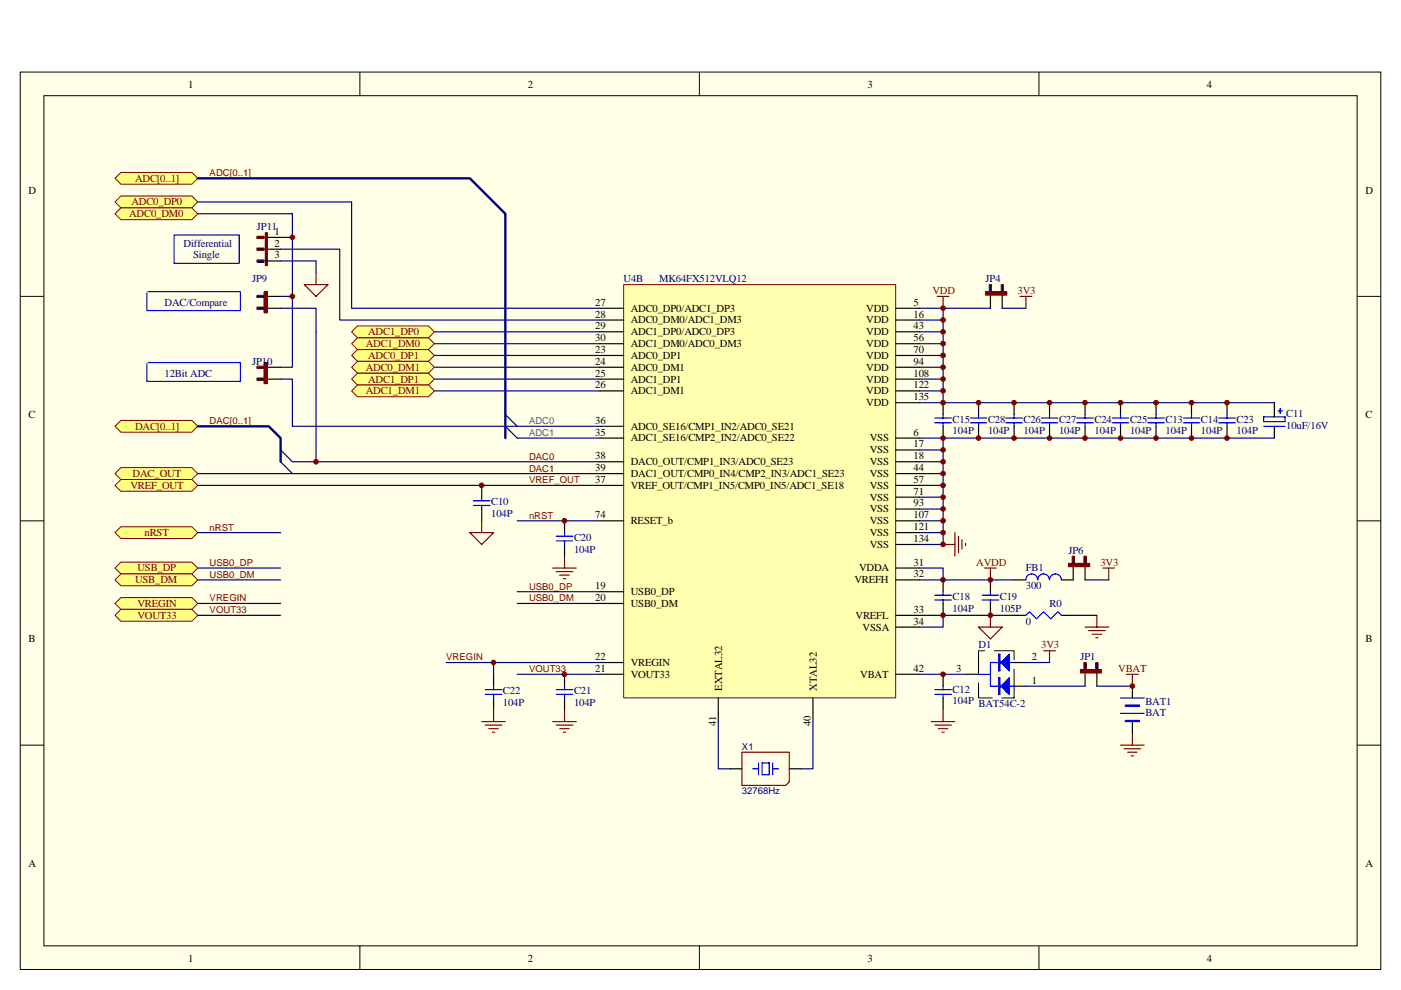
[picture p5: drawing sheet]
<svg xmlns="http://www.w3.org/2000/svg" width="297mm" height="210mm" viewBox="0 0 297 210" stroke-linecap="round" stroke-linejoin="round" font-family="sans-serif">
<path d="M4.3 15.3h288.5v190.3h-288.5z" fill="#ffffe8"/>
<g fill="none" stroke="#000" stroke-width=".21">
<path d="M4.3 15.3h288.5v190.3h-288.5zM76.3 15.3v5M148.3 15.3v5M220.3 15.3v5M9.3 20.3h278.4v180.3h-278.4zM4.3 62.9h5M287.8 62.9h5M4.3 110.5h5M287.8 110.5h5M4.3 158.1h5M287.8 158.1h5M76.3 200.6v5.1"/>
<path d="M148.3 200.6v5.1M220.3 200.6v5.1"/>
</g>
<g fill="none" stroke="#000080" stroke-width=".25">
<path d="M41.9 42.8h32.6M92.1 70.4h35.1M92.1 77.9h35.1M92.1 75.4h35.1M92.1 72.9h35.1M194.9 70.4h5.1M194.9 77.9h5.1M194.9 75.4h5.1M194.9 72.9h5.1M194.9 67.9h5.1M200 65.4v20h-5.1M62 97.9h65.2"/>
<path d="M92.1 82.9h35.1M92.1 80.4h35.1M109.7 92.9h17.5M109.7 90.4h17.5M194.9 92.9h5.1v22.6h-5.1M194.9 80.4h5.1M194.9 97.9h5.1M194.9 95.4h5.1M41.9 103h85.3M194.9 103h5.1M194.9 108h5.1M194.9 105.5h5.1"/>
<path d="M194.9 100.5h5.1M194.9 110.5h5.1M194.9 113h5.1M41.9 123h17.6M194.9 143h10.1"/>
</g>
<path d="M216.3 62.9h2.5M217.5 62.9v2.5M200 115.5h2.5M202.5 113v5M203.2 113.7v3.5M204 114.5v2M204.7 115.2v.5" fill="none" stroke="#800000" stroke-width=".25"/>
<g fill="#ffff80" stroke="#800000" stroke-width=".21">
<path d="M75.8 74.1h15l1.3 1.3-1.3 1.2h-15l-1.3-1.2z" fill-rule="evenodd"/>
<path d="M75.8 76.6h15l1.3 1.3-1.3 1.3h-15l-1.3-1.3z" fill-rule="evenodd"/>
<path d="M75.8 79.2h15l1.3 1.2-1.3 1.3h-15l-1.3-1.3z" fill-rule="evenodd"/>
<path d="M75.8 81.7h15l1.3 1.2-1.3 1.3h-15l-1.3-1.3z" fill-rule="evenodd"/>
<path d="M24.4 37.8l1.2-1.2h15.1l1.2 1.2-1.2 1.3h-15.1z" fill-rule="evenodd"/>
</g>
<path d="M41.9 37.8h57.7l7.5 7.5v47.6" fill="none" stroke="#000080" stroke-width=".5"/>
<path d="M107.1 87.9l2.6 2.5M107.1 90.4l2.6 2.5" fill="none" stroke="#000080" stroke-width=".25"/>
<g fill="#ffff80" stroke="#800000" stroke-width=".21">
<path d="M25.6 101.7h15.1l1.2 1.3-1.2 1.2h-15.1l-1.2-1.2z" fill-rule="evenodd"/>
<path d="M24.4 120.5l1.2-1.3h15.1l1.2 1.3-1.2 1.2h-15.1z" fill-rule="evenodd"/>
<path d="M25.6 121.7h15.1l1.2 1.3-1.2 1.2h-15.1l-1.2-1.2z" fill-rule="evenodd"/>
<path d="M25.6 111.7h15.1l1.2 1.3-1.2 1.2h-15.1l-1.2-1.2z" fill-rule="evenodd"/>
</g>
<g fill="none" stroke="#000" stroke-width=".25">
<path d="M215 123h2.5M215 130.5h2.5M225 123h2.5M225 130.5h2.5M200 143v2.5M200 148v2.5M205 143h2.5M215 145.5h2.5M215 140.5h2.5M230.1 140.5v5M232.6 140.5v5M240.1 145.5v2.5"/>
<path d="M240.1 153.1v2.5"/>
</g>
<g fill="none" stroke="#00f" stroke-width=".25">
<path d="M211.7 138.8h.3v3.5h-.3zM213.8 139v3M214 139.8h-1v1.5h1M214 139.5h-.7v2h.7M214 139.3h-.5v2.5h.5M217.5 123a1.25 1.25 0 0 1 1.3-1.3 1.25 1.25 0 0 1 1.2 1.3 1.25 1.25 0 0 1 1.3-1.3 1.25 1.25 0 0 1 1.2 1.3 1.26 1.26 0 0 1 1.3-1.3 1.26 1.26 0 0 1 1.2 1.3M217.5 130.5l.8-.7 1.5 1.5 1.5-1.5 1.5 1.5 1.5-1.5 .7 .7M198.2 147.3h3.5M198.2 146.3h3.5M200 145.5v.8M200 147.3v.7M207.5 143h2.5"/>
<path d="M211.7 143.8h.3v3.5h-.3zM211.7 145.8h.3M211.7 145.3h.3M211.7 140.8h.3M211.7 140.3h.3M212.5 145.8h1.5M212.5 145.3h1.5M212.5 145.3l1.5-1.5v3.5l-1.5-1.5M212.5 140.3v.5M212.5 145.3v.5M212.5 140.3l1.5-1.5v3.5l-1.5-1.5M212.5 140.8h1.5"/>
<path d="M212.5 140.3h1.5M213.8 144v3M214 140h-1.3v1h1.3M214 145h-1.3v1h1.3M214 144.8h-1v1.5h1M214 144.5h-.7v2h.7M214 144.3h-.5v2.5h.5M215 140.5h-5v5h5M237.6 151.3h5M237.6 148h5"/>
</g>
<path d="M233.8 120.5h2.5M235.1 120.5v2.5M237.6 158.1h5M238.3 158.8h3.5M239.1 159.6h2M240.1 155.6v2.5M239.8 160.3h.5" fill="none" stroke="#800000" stroke-width=".25"/>
<g fill="#00f" stroke="#00f" stroke-width=".25">
<path d="M238.6 149.5h3v.3h-3z" fill-rule="evenodd"/>
<path d="M238.6 152.8h3v.3h-3z" fill-rule="evenodd"/>
</g>
<path d="M215 148v-10h-7.5v10h7.5" fill="none" stroke="#000" stroke-width=".21" stroke-dasharray="6.1 2"/>
<path d="M217.5 140.5h2.5M232.6 145.5h7.5" fill="none" stroke="#000080" stroke-width=".25"/>
<path d="M229.1 142h4.4v.7h-4.4z" fill="#800000"/>
<path d="M229.1 142h4.4v.7h-4.4z" fill="none" stroke="#800000" stroke-width=".21"/>
<path d="M229.8 140.5h.5v1.5h-.5z" fill="#000080"/>
<path d="M229.8 140.5h.5v1.5h-.5z" fill="none" stroke="#800000" stroke-width=".21"/>
<path d="M232.3 140.5h.5v1.5h-.5z" fill="#000080"/>
<path d="M56.2 49.3h.5v7h-.5zM232.3 140.5h.5v1.5h-.5z" fill="none" stroke="#800000" stroke-width=".21"/>
<path d="M217.5 145.5h12.6" fill="none" stroke="#000080" stroke-width=".25"/>
<path d="M221.3 138h2.5M222.5 138v2.5" fill="none" stroke="#800000" stroke-width=".25"/>
<path d="M54.5 50.4h5M54.5 52.9h5" fill="none" stroke="#000" stroke-width=".25"/>
<path d="M56.5 49.4v6.9" fill="none" stroke="#800000" stroke-width=".44"/>
<path d="M54.5 50.1h1.5v.5h-1.5z" fill="#000080"/>
<path d="M54.5 50.1h1.5v.5h-1.5z" fill="none" stroke="#800000" stroke-width=".21"/>
<path d="M54.5 52.6h1.5v.5h-1.5z" fill="#000080"/>
<path d="M54.5 52.6h1.5v.5h-1.5z" fill="none" stroke="#800000" stroke-width=".21"/>
<path d="M54.5 55.4h5" fill="none" stroke="#000" stroke-width=".25"/>
<path d="M54.5 55.1h1.5v.5h-1.5z" fill="#000080"/>
<path d="M54.5 55.1h1.5v.5h-1.5z" fill="none" stroke="#800000" stroke-width=".21"/>
<path d="M67 57.9v2.5M64.5 60.4h5l-2.5 2.5z" fill="none" stroke="#800000" stroke-width=".25"/>
<path d="M41.9 45.3h20.1v5.1h-2.5" fill="none" stroke="#000080" stroke-width=".25"/>
<path d="M102.1 103v2.5M102.1 108v2.5" fill="none" stroke="#000" stroke-width=".25"/>
<path d="M100.4 106.2h3.5M100.4 107.2h3.5M102.1 105.5v.7M102.1 107.2v.8" fill="none" stroke="#00f" stroke-width=".25"/>
<path d="M25.6 89.2h15.1l1.2 1.2-1.2 1.3h-15.1l-1.2-1.3z" fill-rule="evenodd" fill="#ffff80" stroke="#800000" stroke-width=".21"/>
<path d="M59.5 55.4h7.5M67 70.4v27.5" fill="none" stroke="#000080" stroke-width=".25"/>
<path d="M36.9 49.8h13.8v6.1h-13.8z" fill="none" stroke="#00f" stroke-width=".25"/>
<path d="M54.5 62.9h5M54.5 65.4h5" fill="none" stroke="#000" stroke-width=".25"/>
<path d="M56 61.9h.7v4.5h-.7z" fill="#800000"/>
<path d="M56 61.9h.7v4.5h-.7z" fill="none" stroke="#800000" stroke-width=".21"/>
<path d="M54.5 62.7h1.5v.4h-1.5z" fill="#000080"/>
<path d="M54.5 62.6h1.5v.5h-1.5z" fill="none" stroke="#800000" stroke-width=".21"/>
<path d="M54.5 65.2h1.5v.4h-1.5z" fill="#000080"/>
<path d="M54.5 65.1h1.5v.5h-1.5z" fill="none" stroke="#800000" stroke-width=".21"/>
<path d="M62 50.4v12.5h-2.5M59.5 65.4h7.5v5" fill="none" stroke="#000080" stroke-width=".25"/>
<path d="M31.4 61.9h19.6v4h-19.9v-3.8" fill="none" stroke="#00f" stroke-width=".25"/>
<path d="M210 60.4v5M212.5 60.4v5" fill="none" stroke="#000" stroke-width=".25"/>
<path d="M209 61.9h4.5v.7h-4.5z" fill="#800000"/>
<path d="M209 61.9h4.5v.7h-4.5z" fill="none" stroke="#800000" stroke-width=".21"/>
<path d="M212.3 60.4h.4v1.4h-.4z" fill="#000080"/>
<path d="M212.3 60.4h.4v1.4h-.4z" fill="none" stroke="#800000" stroke-width=".21"/>
<path d="M209.8 60.4h.4v1.4h-.4z" fill="#000080"/>
<path d="M209.7 60.4h.5v1.4h-.5z" fill="none" stroke="#800000" stroke-width=".21"/>
<path d="M99.6 113h5l-2.5 2.5zM102.1 110.5v2.5M230.1 133h5M230.8 133.8h3.5M231.6 134.5h2M232.3 135.3h.5M232.6 130.5v2.5" fill="none" stroke="#800000" stroke-width=".25"/>
<g fill="none" stroke="#000" stroke-width=".25">
<path d="M200 85.4v2.5M200 90.4v2.5M207.5 85.4v2.5M207.5 90.4v2.5M215 85.4v2.5M215 90.4v2.5M222.5 85.4v2.5M222.5 90.4v2.5M230.1 85.4v2.5M230.1 90.4v2.5M237.6 85.4v2.5M237.6 90.4v2.5"/>
<path d="M119.7 110.5v2.5M119.7 115.5v2.5M227.5 118v5M230.1 118v5M200 123v2.5M200 128v2.5M119.7 143v2.5M119.7 148v2.5"/>
</g>
<g fill="none" stroke="#00f" stroke-width=".25">
<path d="M198.2 89.7h3.5M198.2 88.7h3.5M200 87.9v.8M200 89.7v.7M205.7 89.7h3.5M205.7 88.7h3.5M207.5 87.9v.8M207.5 89.7v.7M213.3 89.7h3.5M213.3 88.7h3.5M215 87.9v.8M215 89.7v.7"/>
<path d="M220.8 89.7h3.5M220.8 88.7h3.5M222.5 87.9v.8M222.5 89.7v.7M228.3 89.7h3.5M228.3 88.7h3.5M230.1 87.9v.8M230.1 89.7v.7M235.8 89.7h3.5M235.8 88.7h3.5M237.6 87.9v.8M237.6 89.7v.7"/>
<path d="M117.9 114.7h3.6M117.9 113.7h3.6M119.7 113v.7M119.7 114.7v.8M198.2 126.2h3.5M198.2 127.3h3.5M200 125.5v.7M200 127.3v.7M117.9 147.3h3.6M117.9 146.3h3.6M119.7 145.5v.8M119.7 147.3v.7"/>
</g>
<path d="M200 85.4h60.2M200 92.9h60.2" fill="none" stroke="#000080" stroke-width=".25"/>
<path d="M226.6 119.5h4.4v.7h-4.4z" fill="#800000"/>
<path d="M226.5 119.5h4.5v.7h-4.5z" fill="none" stroke="#800000" stroke-width=".21"/>
<path d="M229.8 118h.5v1.5h-.5z" fill="#000080"/>
<path d="M229.8 118h.5v1.5h-.5z" fill="none" stroke="#800000" stroke-width=".21"/>
<path d="M227.3 118h.5v1.5h-.5z" fill="#000080"/>
<path d="M227.3 118h.5v1.5h-.5z" fill="none" stroke="#800000" stroke-width=".21"/>
<g fill="none" stroke="#000080" stroke-width=".25">
<path d="M194.9 65.4h15.1M212.5 65.4h5M41.9 120.5h17.6M41.9 128h17.6M109.7 125.5h17.5M109.7 128h17.5M194.9 120.5h5.1v2.5M194.9 130.5h5.1M194.9 123h20.1M215 130.5h-15v2.5h-5.1M227.5 130.5h5.1M230.1 123h5"/>
<path d="M94.6 140.5h32.6M109.7 143h17.5"/>
</g>
<path d="M210 123v2.5M210 128v2.5" fill="none" stroke="#000" stroke-width=".25"/>
<path d="M208.2 126.2h3.5M208.2 127.3h3.5M210 125.5v.7M210 127.3v.7" fill="none" stroke="#00f" stroke-width=".25"/>
<path d="M117.2 153.1h5M117.9 153.8h3.6M118.7 154.6h2M119.4 155.3h.5M119.7 150.5v2.6M197.4 153.1h5.1M198.2 153.8h3.5M198.9 154.6h2.1M199.7 155.3h.5M200 150.5v2.6" fill="none" stroke="#800000" stroke-width=".25"/>
<path d="M25.6 126.7h15.1l1.2 1.3-1.2 1.2h-15.1l-1.2-1.2z" fill-rule="evenodd" fill="#ffff80" stroke="#800000" stroke-width=".21"/>
<path d="M41.9 130.5h17.6" fill="none" stroke="#000080" stroke-width=".25"/>
<path d="M25.6 129.2h15.1l1.2 1.3-1.2 1.3h-15.1l-1.2-1.3z" fill-rule="evenodd" fill="#ffff80" stroke="#800000" stroke-width=".21"/>
<path d="M41.9 113h17.6M109.7 110.5h17.5" fill="none" stroke="#000080" stroke-width=".25"/>
<path d="M119.7 118v2.5M117.2 120.5h5M117.9 121.2h3.6M118.7 122h2M119.4 122.7h.5" fill="none" stroke="#800000" stroke-width=".25"/>
<g fill="#ffff80" stroke="#800000" stroke-width=".21">
<path d="M25.6 41.6h15.1l1.2 1.2-1.2 1.3h-15.1l-1.2-1.3z" fill-rule="evenodd"/>
<path d="M24.4 45.3l1.2-1.2h15.1l1.2 1.2-1.2 1.3h-15.1z" fill-rule="evenodd"/>
<path d="M74.5 70.4l1.3-1.3h15l1.3 1.3-1.3 1.2h-15z" fill-rule="evenodd"/>
<path d="M74.5 72.9l1.3-1.3h15l1.3 1.3-1.3 1.2h-15z" fill-rule="evenodd"/>
</g>
<path d="M67 55.4v2.5" fill="none" stroke="#000080" stroke-width=".25"/>
<path d="M54.5 77.9h5M54.5 80.4h5" fill="none" stroke="#000" stroke-width=".25"/>
<path d="M56 76.9h.7v4.5h-.7z" fill="#800000"/>
<path d="M56 76.9h.7v4.5h-.7z" fill="none" stroke="#800000" stroke-width=".21"/>
<path d="M54.5 77.7h1.5v.4h-1.5z" fill="#000080"/>
<path d="M54.5 77.7h1.5v.4h-1.5z" fill="none" stroke="#800000" stroke-width=".21"/>
<path d="M54.5 80.2h1.5v.4h-1.5z" fill="#000080"/>
<path d="M54.5 80.2h1.5v.4h-1.5z" fill="none" stroke="#800000" stroke-width=".21"/>
<path d="M62 62.9v15h-2.5M59.5 80.4h2.5v10h47.7M59.5 95.4l2.5 2.5M59.5 97.9l2.5 2.6M41.9 100.5h85.3M104.6 140.5v2.5M220 140.5h2.5" fill="none" stroke="#000080" stroke-width=".25"/>
<path d="M31.4 76.9h19.6v4h-19.9v-3.7M102.9 147.3h3.5M102.9 146.3h3.5M104.6 145.5v.8M104.6 147.3v.7" fill="none" stroke="#00f" stroke-width=".25"/>
<path d="M41.9 90.4h15.1l2.5 2.5v5" fill="none" stroke="#000080" stroke-width=".5"/>
<path d="M104.6 143v2.5M104.6 148v2.5" fill="none" stroke="#000" stroke-width=".25"/>
<g fill="none" stroke="#800000" stroke-width=".25">
<path d="M198.7 62.9h2.5M200 62.9v2.5M207.5 133h5l-2.5 2.5zM208.7 120.5h2.5M210 120.5v2.5M210 130.5v2.5M102.1 153.1h5M102.9 153.8h3.5M103.6 154.6h2M104.4 155.3h.5M104.6 150.5v2.6M238.8 143h2.5"/>
<path d="M240.1 143v2.5"/>
</g>
<path d="M132.2 60.4h57.7v87.6h-57.7z" fill="#ffffb0"/>
<path d="M132.2 60.4h57.7v87.6h-57.7z" fill="none" stroke="#800000" stroke-width=".21"/>
<g fill="none" stroke="#000" stroke-width=".25">
<path d="M127.2 65.4h5M127.2 67.9h5M127.2 70.4h5M127.2 72.9h5M127.2 75.4h5M127.2 77.9h5M189.9 65.4h5M189.9 67.9h5M189.9 70.4h5M189.9 72.9h5M189.9 75.4h5M189.9 77.9h5"/>
<path d="M127.2 97.9h5M127.2 92.9h5M127.2 80.4h5M127.2 82.9h5M127.2 90.4h5M189.9 97.9h5M189.9 95.4h5M189.9 92.9h5M189.9 80.4h5M189.9 82.9h5M189.9 85.4h5M245.1 85.4v2.5"/>
<path d="M245.1 90.4v2.5M252.6 85.4v2.5M252.6 90.4v2.5M260.2 85.4v2.5M260.2 90.4v2.5M127.2 103h5M127.2 100.5h5M127.2 110.5h5M189.9 108h5M189.9 105.5h5M189.9 103h5M189.9 100.5h5"/>
<path d="M189.9 110.5h5M189.9 113h5M189.9 115.5h5M127.2 125.5h5M127.2 128h5M189.9 120.5h5M189.9 123h5M189.9 130.5h5M189.9 133h5M127.2 143h5M127.2 140.5h5M152.3 148v5.1"/>
<path d="M172.4 148v5.1M189.9 143h5"/>
</g>
<path d="M59.5 52.9h12.5v15h55.2M74.5 42.8v22.6h52.7M194.9 82.9h5.1" fill="none" stroke="#000080" stroke-width=".25"/>
<path d="M243.3 89.7h3.6M243.3 88.7h3.6M245.1 87.9v.8M245.1 89.7v.7M250.9 89.7h3.5M250.9 88.7h3.5M252.6 87.9v.8M252.6 89.7v.7M258.4 89.7h3.5M258.4 88.7h3.5M260.2 87.9v.8M260.2 89.7v.7" fill="none" stroke="#00f" stroke-width=".25"/>
<path d="M25.6 99.2h15.1l1.2 1.3-1.2 1.2h-15.1l-1.2-1.2z" fill-rule="evenodd" fill="#ffff80" stroke="#800000" stroke-width=".21"/>
<path d="M267.9 88.4h4.6v1h-4.6zM267.9 90.4h4.6M271 87.2h.9M271.4 86.7v1M159.6 163.1h1.2M160.8 161.8v2.5M161.6 161.8h1.5v2.5h-1.5zM163.8 161.8v2.5M163.8 163.1h1.3" fill="none" stroke="#00f" stroke-width=".25"/>
<path d="M270.2 85.4v3M270.2 90.4v2.5M154.8 163.1h2.5M167.3 163.1h2.6" fill="none" stroke="#000" stroke-width=".25"/>
<path d="M157.3 159.6h10v6.2l-.7 .8h-9.3z" fill="none" stroke="#800000" stroke-width=".25"/>
<path d="M260.2 85.4h10M260.2 92.9h10M152.3 153.1v10h2.5M172.4 153.1v10h-2.5" fill="none" stroke="#000080" stroke-width=".25"/>
<g fill="#800000" stroke="#800000" stroke-width=".21">
<circle cx="215" cy="85.4" r=".49"/>
<circle cx="200" cy="85.4" r=".49"/>
<circle cx="200" cy="65.4" r=".49"/>
<circle cx="199.9" cy="67.9" r=".5"/>
<circle cx="200" cy="70.4" r=".49"/>
<circle cx="200" cy="72.9" r=".49"/>
<circle cx="199.9" cy="75.4" r=".5"/>
<circle cx="200" cy="77.9" r=".49"/>
<circle cx="200" cy="80.4" r=".49"/>
<circle cx="215" cy="92.9" r=".49"/>
<circle cx="200" cy="92.9" r=".49"/>
<circle cx="200" cy="115.5" r=".49"/>
<circle cx="200" cy="107.9" r=".49"/>
<circle cx="200" cy="105.4" r=".49"/>
<circle cx="199.9" cy="102.9" r=".5"/>
<circle cx="200" cy="100.4" r=".49"/>
<circle cx="200" cy="97.9" r=".49"/>
<circle cx="200" cy="95.4" r=".49"/>
<circle cx="199.9" cy="110.5" r=".5"/>
<circle cx="200" cy="113" r=".49"/>
<circle cx="240.1" cy="145.5" r=".49"/>
<circle cx="200" cy="143" r=".49"/>
<circle cx="62" cy="50.3" r=".49"/>
<circle cx="102.1" cy="102.9" r=".5"/>
<circle cx="67" cy="97.9" r=".49"/>
<circle cx="62" cy="62.9" r=".49"/>
<circle cx="200" cy="130.5" r=".49"/>
<circle cx="200" cy="123" r=".49"/>
<circle cx="222.5" cy="85.4" r=".49"/>
<circle cx="222.5" cy="92.9" r=".49"/>
<circle cx="207.5" cy="85.4" r=".49"/>
<circle cx="207.5" cy="92.9" r=".49"/>
<circle cx="119.7" cy="143" r=".49"/>
<circle cx="230" cy="85.4" r=".49"/>
<circle cx="230" cy="92.9" r=".49"/>
<circle cx="119.7" cy="110.5" r=".49"/>
<circle cx="237.6" cy="85.4" r=".49"/>
<circle cx="237.6" cy="92.9" r=".49"/>
<circle cx="245.1" cy="85.4" r=".49"/>
<circle cx="245.1" cy="92.9" r=".49"/>
<circle cx="252.6" cy="85.4" r=".49"/>
<circle cx="252.6" cy="92.9" r=".49"/>
<circle cx="210" cy="130.5" r=".49"/>
<circle cx="210" cy="123" r=".49"/>
<circle cx="104.6" cy="140.5" r=".49"/>
<circle cx="199.9" cy="82.9" r=".5"/>
<circle cx="260.1" cy="85.4" r=".49"/>
<circle cx="260.1" cy="92.9" r=".49"/>
</g>
<g font-size="2.3">
<text x="39.9" y="18.8">1</text>
<text x="111.9" y="18.8">2</text>
<text x="183.9" y="18.8">3</text>
<text x="255.9" y="18.8">4</text>
<text x="6.1" y="41">D</text>
<text x="289.5" y="41">D</text>
<text x="58.2" y="49.8">1</text>
<text x="58.2" y="52.3">2</text>
<text x="58.2" y="54.8">3</text>
<text x="126.2" y="64.8">27</text>
<text x="193.7" y="64.8">5</text>
<text x="126.2" y="67.4">28</text>
<text x="126.2" y="69.9">29</text>
<text x="133.7" y="66.1">ADC0_DP0/ADC1_DP3</text>
<text x="133.7" y="68.6">ADC0_DM0/ADC1_DM3</text>
<text x="133.7" y="71.1">ADC1_DP0/ADC0_DP3</text>
<text x="183.7" y="66.1">VDD</text>
<text x="183.7" y="68.6">VDD</text>
<text x="183.7" y="71.1">VDD</text>
<text x="193.7" y="67.4">16</text>
<text x="193.7" y="69.9">43</text>
<text x="126.2" y="74.9">23</text>
<text x="126.2" y="77.4">24</text>
<text x="126.2" y="72.3">30</text>
<text x="133.7" y="76.1">ADC0_DP1</text>
<text x="133.7" y="73.6">ADC1_DM0/ADC0_DM3</text>
<text x="183.7" y="73.6">VDD</text>
<text x="183.7" y="76.1">VDD</text>
<text x="193.7" y="72.3">56</text>
<text x="193.7" y="74.9">70</text>
<text x="193.7" y="77.4">94</text>
<text x="126.2" y="79.9">25</text>
<text x="126.2" y="82.4">26</text>
<text x="133.7" y="78.6">ADC0_DM1</text>
<text x="133.7" y="81.1">ADC1_DP1</text>
<text x="133.7" y="83.6">ADC1_DM1</text>
<text x="183.7" y="78.6">VDD</text>
<text x="183.7" y="81.1">VDD</text>
<text x="183.7" y="83.6">VDD</text>
<text x="193.7" y="79.9">108</text>
<text x="193.7" y="82.4">122</text>
<text x="6.1" y="88.6">C</text>
<text x="126.2" y="89.9">36</text>
<text x="183.7" y="86.1">VDD</text>
<text x="193.7" y="84.9">135</text>
<text x="289.5" y="88.6">C</text>
<text x="126.2" y="92.4">35</text>
<text x="133.7" y="93.6">ADC1_SE16/CMP2_IN2/ADC0_SE22</text>
<text x="133.7" y="91.1">ADC0_SE16/CMP1_IN2/ADC0_SE21</text>
<text x="184.4" y="93.6">VSS</text>
<text x="193.7" y="94.9">17</text>
<text x="193.7" y="92.4">6</text>
<text x="126.2" y="97.4">38</text>
<text x="126.2" y="99.9">39</text>
<text x="133.7" y="98.7">DAC0_OUT/CMP1_IN3/ADC0_SE23</text>
<text x="133.7" y="101.2">DAC1_OUT/CMP0_IN4/CMP2_IN3/ADC1_SE23</text>
<text x="184.4" y="101.2">VSS</text>
<text x="184.4" y="98.7">VSS</text>
<text x="184.4" y="96.2">VSS</text>
<text x="193.7" y="99.9">44</text>
<text x="193.7" y="97.4">18</text>
<text x="126.2" y="102.4">37</text>
<text x="133.7" y="103.7">VREF_OUT/CMP1_IN5/CMP0_IN5/ADC1_SE18</text>
<text x="184.4" y="106.2">VSS</text>
<text x="184.4" y="103.7">VSS</text>
<text x="193.7" y="107.4">93</text>
<text x="193.7" y="104.9">71</text>
<text x="193.7" y="102.4">57</text>
<text x="126.2" y="109.9">74</text>
<text x="133.7" y="111.2">RESET_b</text>
<text x="184.4" y="108.7">VSS</text>
<text x="184.4" y="111.2">VSS</text>
<text x="184.4" y="113.7">VSS</text>
<text x="193.7" y="109.9">107</text>
<text x="193.7" y="112.4">121</text>
<text x="184.4" y="116.2">VSS</text>
<text x="193.7" y="120">31</text>
<text x="193.7" y="114.9">134</text>
<text x="126.2" y="125">19</text>
<text x="181.1" y="123.7">VREFH</text>
<text x="182.1" y="121.2">VDDA</text>
<text x="193.7" y="122.4">32</text>
<text x="126.2" y="127.5">20</text>
<text x="133.7" y="126.2">USB0_DP</text>
<text x="133.7" y="128.7">USB0_DM</text>
<text x="181.4" y="131.2">VREFL</text>
<text x="193.7" y="130">33</text>
<text x="6.1" y="136.2">B</text>
<text x="182.9" y="133.7">VSSA</text>
<text x="193.7" y="132.5">34</text>
<text x="289.5" y="136.2">B</text>
<text x="126.2" y="142.5">21</text>
<text x="126.2" y="140">22</text>
<text x="133.7" y="143.7">VOUT33</text>
<text x="133.7" y="141.2">VREGIN</text>
<text x="182.4" y="143.7">VBAT</text>
<text x="193.7" y="142.5">42</text>
<text x="202.7" y="142.5">3</text>
<text x="218.8" y="140">2</text>
<text x="153.1" y="146.5" transform="rotate(-90 153.1 146.5)">EXTAL32</text>
<text x="173.2" y="146.5" transform="rotate(-90 173.2 146.5)">XTAL32</text>
<text x="218.8" y="145">1</text>
<text x="151.8" y="154.1" transform="rotate(-90 151.8 154.1)">41</text>
<text x="171.9" y="154.1" transform="rotate(-90 171.9 154.1)">40</text>
<text x="6.1" y="183.8">A</text>
<text x="289.5" y="183.8">A</text>
<text x="39.9" y="204.1">1</text>
<text x="111.9" y="204.1">2</text>
<text x="183.9" y="204.1">3</text>
<text x="255.9" y="204.1">4</text>
</g>
<g font-size="2.3" fill="#800000">
<text x="28.6" y="38.5">ADC[0..1]</text>
<text x="27.4" y="46.1">ADC0_DM0</text>
<text x="27.9" y="43.5">ADC0_DP0</text>
<text x="197.7" y="62.3">VDD</text>
<text x="215.7" y="62.3">3V3</text>
<text x="78.1" y="71.1">ADC1_DP0</text>
<text x="77.6" y="73.6">ADC1_DM0</text>
<text x="78.1" y="76.1">ADC0_DP1</text>
<text x="77.6" y="78.6">ADC0_DM1</text>
<text x="77.6" y="83.6">ADC1_DM1</text>
<text x="78.1" y="81.1">ADC1_DP1</text>
<text x="28.6" y="91.1">DAC[0..1]</text>
<text x="28.1" y="101.2">DAC_OUT</text>
<text x="27.6" y="103.7">VREF_OUT</text>
<text x="30.6" y="113.7">nRST</text>
<text x="207" y="120">AVDD</text>
<text x="233.3" y="120">3V3</text>
<text x="28.6" y="123.7">USB_DM</text>
<text x="29.1" y="121.2">USB_DP</text>
<text x="29.1" y="128.7">VREGIN</text>
<text x="29.1" y="131.2">VOUT33</text>
<text x="220.8" y="137.5">3V3</text>
<text x="237.1" y="142.5">VBAT</text>
</g>
<g font-size="2.3" fill="#000080">
<text x="38.9" y="52.3">Differential</text>
<text x="54.5" y="48.8">JP11</text>
<text x="40.9" y="54.8">Single</text>
<text x="53.5" y="59.8">JP9</text>
<text x="132.2" y="59.8">U4B</text>
<text x="139.8" y="59.8">MK64FX512VLQ12</text>
<text x="209" y="59.8">JP4</text>
<text x="34.9" y="64.8">DAC/Compare</text>
<text x="53.5" y="77.4">JP10</text>
<text x="34.9" y="79.9">12Bit ADC</text>
<text x="202" y="89.6">C15</text>
<text x="209.5" y="89.6">C28</text>
<text x="217" y="89.6">C26</text>
<text x="224.5" y="89.6">C27</text>
<text x="232.1" y="89.6">C24</text>
<text x="239.6" y="89.6">C25</text>
<text x="247.1" y="89.6">C13</text>
<text x="254.6" y="89.6">C14</text>
<text x="262.2" y="89.6">C23</text>
<text x="272.7" y="88.4">C11</text>
<text x="202" y="92.1">104P</text>
<text x="209.5" y="92.1">104P</text>
<text x="217" y="92.1">104P</text>
<text x="224.5" y="92.1">104P</text>
<text x="232.1" y="92.1">104P</text>
<text x="239.6" y="92.1">104P</text>
<text x="247.1" y="92.1">104P</text>
<text x="254.6" y="92.1">104P</text>
<text x="262.2" y="92.1">104P</text>
<text x="272.7" y="90.9">10uF/16V</text>
<text x="104.1" y="107.2">C10</text>
<text x="104.1" y="109.7">104P</text>
<text x="121.7" y="114.7">C20</text>
<text x="121.7" y="117.2">104P</text>
<text x="226.5" y="117.5">JP6</text>
<text x="217.5" y="121.2">FB1</text>
<text x="217.5" y="125">300</text>
<text x="202" y="127.2">C18</text>
<text x="202" y="129.7">104P</text>
<text x="212" y="127.2">C19</text>
<text x="212" y="129.7">105P</text>
<text x="222.5" y="128.7">R0</text>
<text x="207.5" y="137.5">D1</text>
<text x="217.5" y="132.5">0</text>
<text x="229.1" y="140">JP1</text>
<text x="106.6" y="147.3">C22</text>
<text x="106.6" y="149.8">104P</text>
<text x="121.7" y="147.3">C21</text>
<text x="121.7" y="149.8">104P</text>
<text x="202" y="147">C12</text>
<text x="202" y="149.2">104P</text>
<text x="242.8" y="149.5">BAT1</text>
<text x="207.5" y="150">BAT54C-2</text>
<text x="242.8" y="151.8">BAT</text>
</g>
<g font-size="2" fill="#800000">
<text x="44.4" y="37.4">ADC[0..1]</text>
<text x="44.4" y="90">DAC[0..1]</text>
<text x="112.2" y="97.5">DAC0</text>
<text x="112.2" y="100">DAC1</text>
<text x="112.2" y="102.5">VREF_OUT</text>
<text x="44.4" y="112.5">nRST</text>
<text x="112.2" y="110">nRST</text>
<text x="44.4" y="120.1">USB0_DP</text>
<text x="44.4" y="122.6">USB0_DM</text>
<text x="112.2" y="125.1">USB0_DP</text>
<text x="44.4" y="127.6">VREGIN</text>
<text x="44.4" y="130.1">VOUT33</text>
<text x="112.2" y="127.6">USB0_DM</text>
<text x="94.6" y="140.1">VREGIN</text>
<text x="112.2" y="142.6">VOUT33</text>
</g>
<g font-size="2" fill="#00a36e">
<text x="112.2" y="90">ADC0</text>
<text x="112.2" y="92.5">ADC1</text>
</g>
<g font-size="2" fill="#000080">
<text x="157.3" y="159.1">X1</text>
<text x="157.3" y="168.4">32768Hz</text>
</g>
</svg>
